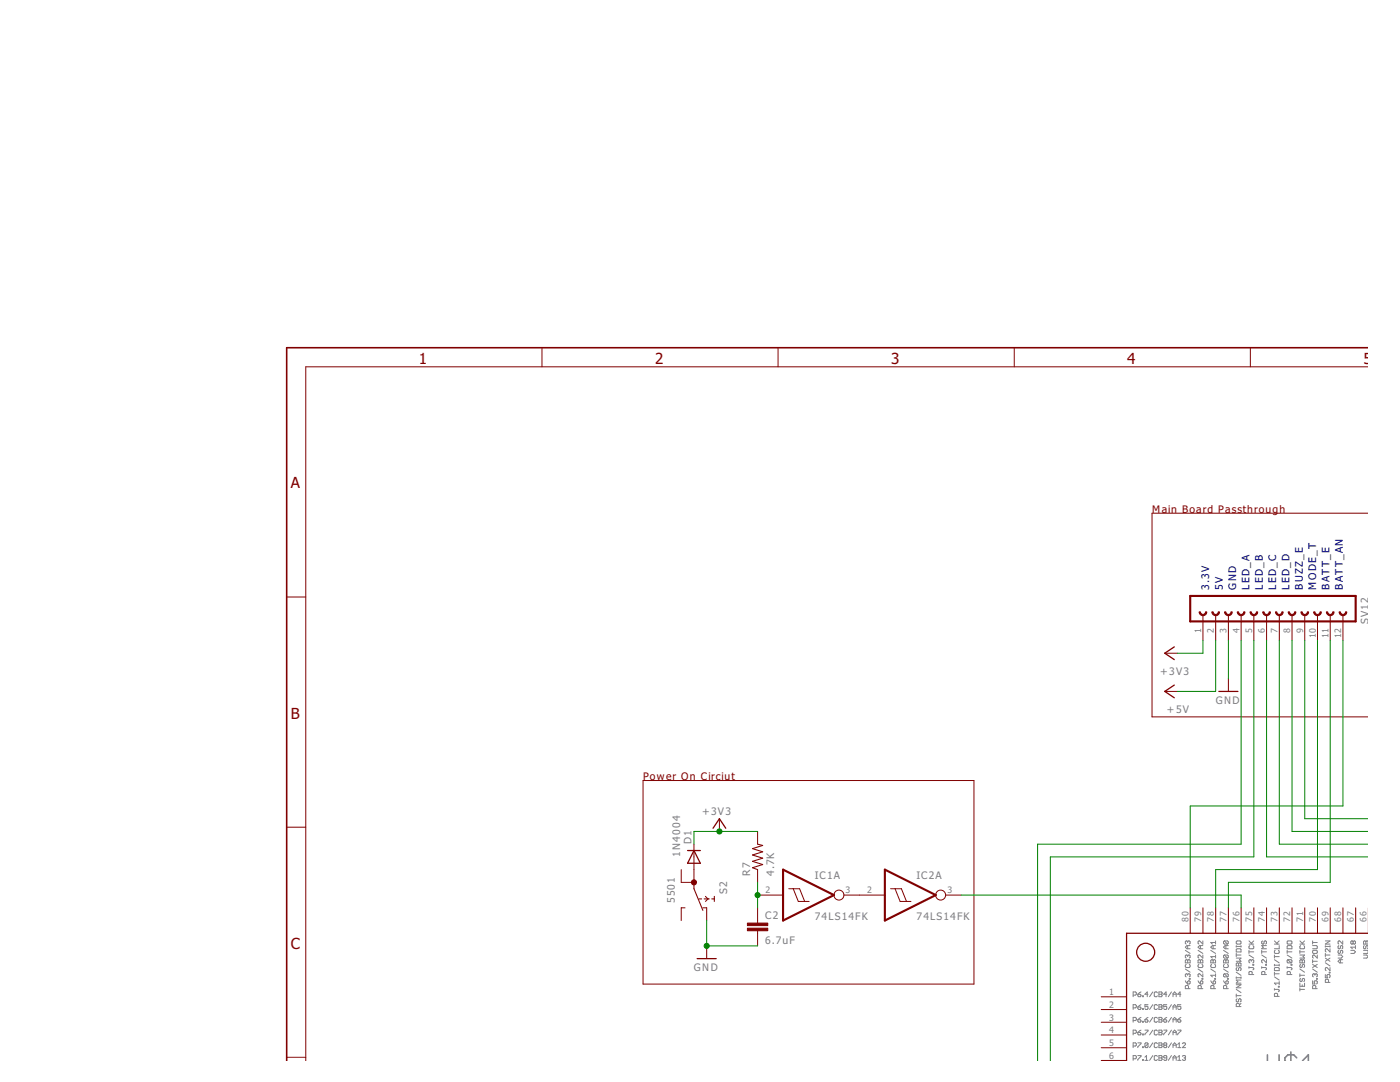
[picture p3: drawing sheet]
<svg xmlns="http://www.w3.org/2000/svg" width="279mm" height="216mm" viewBox="0 0 279 216" stroke-linecap="round" stroke-linejoin="round" font-family="sans-serif">
<g fill="none" stroke="#808080" stroke-width=".2">
<path d="M226.1 198.6h.5l.2-.2v-.3l-.2-.2h-.5v1M227.1 198.4h.5l.1 .3-.1 .2h-.4l-.1-.2zM227.7 197.9l-.6 .5M228 198.7h.2v.2h-.2zM229.1 198.4h-.6l.5-.5v1M230.1 197.9l-.7 1M231 198.1l-.2-.2h-.3l-.1 .2v.6l.1 .2h.3l.2-.2M231.3 197.9h.5l.1 .2-.1 .3 .1 .3-.1 .2h-.5zM231.3 198.4h.5M232.9 198.4h-.7l.5-.5v1M233.8 197.9l-.6 1M234.1 198.4h.6"/>
<path d="M234.1 198.9v-.7l.3-.3 .3 .3v.7M235.7 198.4h-.7l.5-.5v1M236.6 191.6l.1-.1 .3 .1 .3-.1 .2 .1v.5h-.9zM236.6 195.7l.4 .6M236.6 193.4l.9 .6M236.6 189.6l.9 .6M236.7 192.4l-.1 .2v.3l.1 .2h.6l.2-.2v-.3l-.2-.2M237 187.9l-.1-.2-.3 .2v.3l.1 .2M237 190.7l-.1-.1-.3 .1v.3l.1 .2M237 194.5l-.1-.2-.3 .2v.3l.1 .1M237 195.9l.3-.2 .2 .2v.3l-.2 .1h-.3zM237 187.9l.2-.2 .3 .2v.3l-.2 .2"/>
<path d="M237 190.7l.2-.1 .3 .1v.3l-.2 .2M237 194.5l.2-.2 .3 .2v.3l-.2 .1M237 187.9v.2M237 188.7v.6M237 190.7v.2M237 191.6v.5M237 194.5v.1M237.2 197.3v-.5l-.2-.2-.4 .2v.5h.9M237.3 195.2h.2v.2h-.2zM237.5 188.7h-.6l-.3 .3 .3 .3h.6M239.1 191.6l.2-.1 .3 .1 .3-.1 .2 .1v.5h-1zM239.1 195.7l.5 .6"/>
<path d="M239.1 193.4l1 .6M239.1 189.6l1 .6M239.3 192.4l-.2 .2v.3l.2 .2h.6l.2-.2v-.3l-.2-.2M239.6 195.9l.3-.2 .2 .2v.3l-.2 .1h-.3zM239.6 188.7v.6M239.6 191.6v.5M239.7 197.3v-.5l-.1-.2-.5 .2v.5h1M239.9 195.2h.2v.2h-.2zM240.1 194.3v.6l-.8-.6-.2 .2v.3l.2 .1M240.1 190.6v.6l-.8-.6-.2 .1v.3l.2 .2M240.1 188.7h-.7l-.3 .3 .3 .3h.7M240.1 187.7v.7l-.7-.7-.3 .2v.3l.2 .2"/>
<path d="M241.6 191.6l.2-.1 .3 .1 .3-.1 .2 .1v.5h-1zM241.6 195.7l.5 .6M241.6 193.4l1 .6M241.6 189.6l1 .6M241.8 192.4l-.2 .2v.3l.2 .2h.6l.2-.2v-.3l-.2-.2M242.1 195.9l.3-.2 .2 .2v.3l-.2 .1h-.3zM242.1 188.7v.6M242.1 191.6v.5M242.3 197.3v-.5l-.2-.2-.5 .2v.5h1M242.4 195.2h.2v.2h-.2zM242.6 188.7h-.6l-.4 .3 .4 .3h.6M242.6 187.7v.7"/>
<path d="M242.6 190.6v.6M242.6 194.3v.6M242.6 194.6h-1l.4 .3M242.6 190.9h-1l.4 .3M242.6 188.1h-1l.4 .3M244.2 191.6l.1-.1 .3 .1 .4-.1 .1 .1v.5h-.9zM244.2 195.7l.4 .6M244.2 193.4l.9 .6M244.2 189.6l.9 .6M244.3 194.3h.7l.1 .2v.3l-.1 .1M244.3 192.4l-.1 .2v.3l.1 .2h.7l.1-.2v-.3l-.1-.2M244.3 190.6h.7l.1 .1v.3l-.1 .2"/>
<path d="M244.3 187.7h.7l.1 .2v.3l-.1 .2M244.3 194.3l.7 .6M244.3 187.7l-.1 .2v.3l.1 .2h.7M244.3 190.6l-.1 .1v.3l.1 .2h.7M244.3 194.3l-.1 .2v.3l.1 .1h.7M244.3 190.6l.7 .6M244.3 187.7l.7 .7M244.6 195.9l.4-.2 .1 .2v.3l-.1 .1h-.4zM244.6 188.7v.6M244.6 191.6v.5M244.8 197.3v-.5l-.2-.2-.4 .2v.5h.9M245 195.2h.1v.2h-.1z"/>
<path d="M245.1 188.7h-.6l-.3 .3 .3 .3h.6M246.7 192.3l.2-.2 .3 .2 .3-.2 .2 .2v.4h-1zM246.7 190.6h1M246.7 189.5l.2-.2h.6l.2 .2v.4h-1zM246.7 191.2h1l-.3 .3 .3 .3h-1M246.7 195.1h1M246.7 188.8h1M246.7 188.7v.3M246.7 190.2v.7M246.7 194.9v.3M246.7 198.4v.6M246.7 198.7h1"/>
<path d="M246.7 197.4l1 .7M246.7 196.5h1l-1 .6h1M246.7 194l1 .6M246.9 193.1l-.2 .1v.3l.3 .2 .2-.5 .3-.1 .2 .1v.3l-.2 .2M246.9 187.7h.6l.2 .2v.3l-.2 .2h-.6l-.2-.2v-.3zM246.9 199.3l-.2 .2v.3l.3 .1 .2-.4 .3-.2 .2 .2v.3l-.2 .1M247.2 192.3v.4M247.7 195.6h-1l.3 .3-.3 .3h1M247.7 188.7v.3M247.7 194.9v.3M249.3 193.1h.7l.2 .1-.2 .3M249.3 188.4h.9"/>
<path d="M249.3 189.6v.6M249.3 192.9v.3M249.3 190.6l.9 .6M249.3 189.9h.9M249.3 187.7l.6 .7M249.4 188.7l-.1 .1v.4l.1 .1h.6l.2-.1v-.4l-.2-.1M249.7 191.6l-.1-.1-.3 .1v.4l.1 .1M249.7 191.6l.2-.1 .3 .1v.4l-.2 .1M249.7 191.6v.2M249.9 194.5v-.5l-.2-.2-.4 .2v.5h.9M250 192.4h.2v.2h-.2zM250.2 187.7l-.5 .5"/>
<path d="M251.8 193.1h.8l.2 .1-.2 .3M251.8 189.9h1M251.8 189.6v.6M251.8 192.9v.3M251.8 190.6l1 .6M252 187.7l-.2 .2v.3l.2 .2 .3-.2v-.3l.1-.2 .4 .2v.3l-.2 .2M252.4 194.5v-.5l-.1-.2-.5 .2v.5h1M252.6 192.4h.2v.2h-.2zM252.8 191.5v.6l-.7-.6-.3 .1v.4l.2 .1M252.8 188.7h-1l.3 .3-.3 .3h1M254.3 194.3h1M254.3 190.9h1"/>
<path d="M254.3 188.4h1M254.3 192.6h1M254.3 190.6v.6M254.3 192.4v.3M254.3 194v.6M254.3 197.3v.3M254.3 197.4h.8l.2 .2-.2 .3M254.3 194.9l1 .7M254.3 191.5l1 .6M254.3 187.7l.7 .7M254.5 193.1h.6l.2 .1v.5h-1v-.5zM254.5 189.6l-.2 .2 .2 .4h.6l.2-.1v-.3l-.2-.2"/>
<path d="M255 198.8v-.4l-.2-.2-.5 .2v.4h1M255.1 196.8h.2v.2h-.2zM255.3 188.7v.6h-1M255.3 192.4v.3M255.3 195.9v.6M255.3 196.2h-1l.4 .3M255.3 187.7l-.5 .5M256.9 193.1h.8l.1 .1-.1 .3M256.9 189.9h.9M256.9 189.6v.6M256.9 192.9v.3M256.9 190.6l.9 .6"/>
<path d="M257 191.5l-.1 .1 .1 .5h.7M257 191.5h.7l.1 .1v.4l-.1 .1M257 188.7h.7l.1 .1v.5h-.9v-.5zM257 187.7h.7l.1 .2v.3l-.1 .2h-.7l-.1-.2zM257 191.5l.7 .6M257.5 194.5v-.5l-.2-.2-.4 .2v.5h.9M257.7 192.4h.1v.2h-.1zM259.4 191.6l.2-.1 .3 .1 .3-.1 .1 .1v.5h-.9zM259.4 190.6h.9l-.2 .3 .2 .3h-.9M259.4 194.6h.9M259.4 188.4h.9M259.4 189.9h.9"/>
<path d="M259.4 197.4h.9M259.4 196.2v.6h.9v-.6M259.4 189.6v.6M259.4 194.3v.6M259.4 197.1v.6M259.4 193.4l.9 .6M259.4 187.7l.7 .7M259.6 195.2l-.2 .2 .2 .5h.1l.2-.5 .3-.2 .1 .2-.1 .5M259.6 192.4l-.2 .2 .2 .5 .3-.2v-.3l.2-.2 .2 .2-.1 .5M259.6 188.7l-.2 .1 .2 .5h.6l.1-.1-.1-.5M259.9 191.6v.5M259.9 196.5v.3"/>
<path d="M260.3 187.7l-.4 .5M262 195.7v.6h.4l-.1-.3 .1-.3 .5 .2-.2 .4M262 188.7h.7l.2 .1-.2 .5h-.7M262 188.1h.9M262 189.8l.1-.2h.6l.2 .5-.2 .1h-.6zM262 187.7v.7M262 191.5v.6M262 193.4l.9 .6M262 192.4l.9 .7M262 191.8h.9M262.4 194.5l-.1-.2-.3 .2 .1 .4M262.4 194.5l.2-.2 .3 .2-.2 .4"/>
<path d="M262.4 194.5v.1M262.6 197.3v-.5l-.5-.2-.1 .2v.5h.9M262.7 195.2h.2v.2h-.2zM262.9 190.6v.6l-.6-.6-.3 .1 .1 .5M262.9 192.4l-.9 .7M264.5 190.6h.9M264.5 187.7h.9l-.9 .7h.9M264.5 194.5v.6h.5l-.2-.3 .2-.3 .4 .1-.1 .5M264.5 188.7v.3M264.5 190.2v.7M264.5 192.1l.9 .6M264.5 191.2l.9 .6"/>
<path d="M264.5 188.8h.9M265.1 196v-.4l-.1-.2h-.4l-.1 .2v.4h.9M265.3 194h.1v.1h-.1zM265.4 193.1v.6l-.6-.6-.3 .1 .1 .5M265.4 189.3v.6l-.6-.6-.3 .2 .1 .4M265.4 188.7v.3M265.4 191.2l-.9 .6M267 190.6h.7l.3 .3-.3 .3h-.7M267.2 188.7l-.2 .1 .2 .5 .3-.1v-.4l.2-.1 .3 .1-.2 .5M267.2 189.6l-.2 .2 .2 .4 .3-.1v-.3l.2-.2 .3 .2-.2 .4M267.5 191.5v.6M268 191.5h-.6l-.4 .3 .4 .3h.6"/>
<path d="M268 187.7v.7l-.6-.7-.4 .2 .2 .5M269.6 189.6h.6l.3 .3-.3 .3h-.6M270 187.9l-.1-.2-.3 .2 .1 .5 .3-.2M270 187.9l.2-.2 .3 .2-.1 .5-.4-.2M270 187.9v.3M270.5 189h-.9l.3 .3M270.5 188.7v.6M272.1 190.6h.7l.2 .3-.2 .3h-.7M272.1 189.6h.8l.1 .2-.1 .4h-.8M272.3 188.7l-.2 .1 .2 .5 .3-.1v-.4l.2-.1 .2 .1-.1 .5M272.3 187.7l.3 .2 .3-.2 .1 .2v.5h-.9v-.5zM272.6 187.9v.5"/>
<path d="M226.1 201.1h.5l.2-.2v-.3l-.2-.1h-.5v.9M226.1 203.6h.5l.2-.1v-.3l-.2-.2h-.5v1M226.1 206.2h.5l.2-.2v-.3l-.2-.2h-.5v1M226.1 208.7h.5l.2-.1v-.3l-.2-.2h-.5v.9M226.1 211.3h.5l.2-.2v-.3l-.2-.2h-.5v1M227.1 200.9h.5l.1 .4-.1 .1h-.4l-.1-.1zM227.1 203.5h.5l.1 .3-.1 .2h-.4l-.1-.2zM227.1 206h.5l.1 .3-.1 .2h-.4l-.1-.2zM227.1 208.1h.6l-.6 .9M227.1 210.6h.6l-.6 1M227.7 200.5l-.6 .4M227.7 203l-.6 .5"/>
<path d="M227.7 205.5l-.6 .5M228 201.3h.2v.1h-.2zM228 203.8h.2v.2h-.2zM228 206.3h.2v.2h-.2zM228 208.9h.2v.1h-.2zM228 211.4h.2v.2h-.2zM228.5 203.5h.5l.1 .3-.1 .2h-.4zM228.5 205.5h.6l-.6 1M228.5 210.9l.3-.3v1M228.5 211.6h.6M229.1 200.5h-.6v.4l.5-.1 .1 .5-.1 .1h-.4l-.1-.1M229.1 208.3l-.1-.2h-.4l-.1 .2v.6"/>
<path d="M229.1 208.3v.6l-.1 .1h-.4l-.1-.1M229.1 203l-.6 .5M229.1 208.3l-.6 .6M230.1 200.5l-.7 .9M230.1 203l-.7 1M230.1 205.5l-.7 1M230.1 208.1l-.7 .9M230.1 210.6l-.7 1M231 200.6l-.2-.1h-.3l-.1 .1v.7l.1 .1h.3l.2-.1M231 203.2l-.2-.2h-.3l-.1 .2v.6l.1 .2h.3l.2-.2M231 205.7l-.2-.2h-.3l-.1 .2v.6l.1 .2h.3l.2-.2M231 208.3l-.2-.2h-.3l-.1 .2v.6l.1 .1h.3l.2-.1"/>
<path d="M231 210.8l-.2-.2-.4 .2v.6l.1 .2h.3l.2-.2M231.3 210.6h.5l.1 .2-.1 .3 .1 .3-.1 .2h-.5zM231.3 200.5h.5l.1 .1-.1 .3 .1 .4-.1 .1h-.5zM231.3 203h.5l.1 .2-.1 .3 .1 .3-.1 .2h-.5zM231.3 205.5h.5l.1 .2-.1 .3 .1 .3-.1 .2h-.5zM231.3 208.1h.5l.1 .2-.1 .3 .1 .3-.1 .1h-.5zM231.3 200.9h.5M231.3 203.5h.5M231.3 206h.5M231.3 208.6h.5M231.3 211.1h.5M232.2 203.5h.5l.2 .3-.2 .2h-.3z"/>
<path d="M232.2 205.5h.7l-.7 1M232.4 208.6l-.2-.2 .2-.3h.3l.2 .2-.2 .3M232.4 208.6l-.2 .1 .2 .3h.3l.2-.1-.2-.3M232.4 208.6h.3M232.9 200.5h-.7v.4l.3-.1 .4 .1-.2 .5h-.3l-.2-.1M232.9 211.1h-.5l-.2-.2 .2-.3 .5 .2v.6l-.2 .2h-.3l-.2-.2M232.9 203l-.7 .5M233.8 200.5l-.6 .9M233.8 203l-.6 1M233.8 205.5l-.6 1M233.8 208.1l-.6 .9M233.8 210.6l-.6 1"/>
<path d="M234.1 201.4v-.6l.3-.3 .3 .3v.6M234.1 204v-.7l.3-.3 .3 .3v.7M234.1 206.5v-.6l.3-.4 .3 .4v.6M234.1 209v-.6l.3-.3 .3 .3v.6M234.1 211.6v-.7l.3-.3 .3 .3v.7M234.1 200.9h.6M234.1 203.5h.6M234.1 206h.6M234.1 208.6h.6M234.1 211.1h.6M235 203.5h.5l.2 .3-.2 .2h-.3l-.2-.2zM235 205.5h.7l-.7 1"/>
<path d="M235 209h.7M235 208.4l.4-.3v.9M235 210.9l.4-.3v1M235 211.6h.7M235.7 200.5h-.7v.4l.4-.1 .3 .1v.4l-.2 .1h-.3l-.2-.1M235.7 203l-.7 .5M236 210.8l.5-.2 .1 .2-.1 .3M236 208.3l.1-.2h.4l.1 .2-.6 .7h.6M236.3 211.1h.2M236.5 211.1l.1 .2-.1 .3h-.4l-.1-.2M247.4 200.9v-.5l-.2-.2h-.3l-.2 .2v.5h1M247.7 200.2l-.3 .3"/>
</g>
<path d="M252.9 210.5v1.3M255.3 210.5v1.3M257.6 209.9v1.9M258.8 211.1l-.6-.6h-1.2l-.6 .6 .1 .7M259.9 211.7l1.2-1.2v1.3" fill="none" stroke="#808080" stroke-width=".32"/>
<g fill="none" stroke="#800000" stroke-width=".2">
<path d="M108.2 69.4v3.8M155.3 69.4v3.8M202.4 69.4v3.8M249.5 69.4v3.8M273.1 73.2h-212.1v138.6M57.2 119.1h3.8M273.1 102.4h-43.2v40.6h43.2M232.5 130.3h2.5M232.5 138h2.5M240.1 122.7v5.1M242.6 122.7v5.1M245.2 122.7v5.1"/>
<path d="M245.2 135.4v2.6M247.7 122.7v5.1M250.2 122.7v5.1M252.8 122.7v5.1M255.3 122.7v5.1M257.9 122.7v5.1M260.4 122.7v5.1M262.9 122.7v5.1M265.5 122.7v5.1M268 122.7v5.1M128.3 155.7h66.1v40.7h-66.1zM57.2 165.1h3.8"/>
<path d="M138.5 168.4v7.7h-2.5v-2.6M140.8 178.9l.5 .5-.5 .5M143.6 163.4v2.5M151.2 165.9v2.5M151.2 173.5v2.6M151.2 178.6h5.1M157.4 177.3h2.2l1 2.6M158.3 177.3l1 2.6h2.2M168.4 178.6h8.2M177.7 177.3h2.2l1 2.6M178.6 177.3l1 2.6h2.2M188.7 178.6h3.1"/>
<path d="M136.7 181.1h-.7v2.6M140.3 181.1h.7v2.6M141 188.7v2.6M151.2 181.1v3.1M151.2 185.7v3M219.8 198.9h5M237.5 181.1v5.1M240.1 181.1v5.1M242.6 181.1v5.1M245.2 181.1v5.1M247.7 181.1v5.1M250.2 181.1v5.1"/>
<path d="M252.8 181.1v5.1M255.3 181.1v5.1M257.9 181.1v5.1M260.4 181.1v5.1M262.9 181.1v5.1M265.5 181.1v5.1M268 181.1v5.1M270.6 181.1v5.1M57.2 211h3.8M219.8 211.6h5M219.8 209.1h5M219.8 206.5h5"/>
<path d="M219.8 204h5M219.8 201.4h5"/>
<circle cx="167.4" cy="178.6" r=".99"/>
<circle cx="187.7" cy="178.6" r=".99"/>
</g>
<g fill="none" stroke="#800000" stroke-width=".25">
<path d="M234.4 129.1l-1.9 1.2 1.9 1.3M234.4 136.7l-1.9 1.3 1.9 1.2M243.2 138h3.9M137.2 169.7h2.6M138.5 169.7l1.3 2.6h-2.6zM142.3 165.3l1.3-1.9 1.2 1.9M139.1 191.3h3.8M273.1 186.2h-48.3v25.6"/>
<circle cx="228.6" cy="190" r="1.8"/>
</g>
<g fill="#800000" stroke="#800000" stroke-width=".2">
<path d="M149.2 184.2h4v.5h-4z"/>
<path d="M149.2 185.2h4v.5h-4z"/>
</g>
<path d="M138.5 176.1v1.2l1.8 4.4M139.5 179.4h.5M140.5 179.4h1M142 179.4h.6M142.6 178.9v1M151.2 168.4l1 .3-2 .6 2 .7-2 .6 2 .6-2 .7 2 .6-2 .6 1 .4" fill="none" stroke="#800000" stroke-width=".21"/>
<g fill="#800000" stroke="#800000" stroke-width=".2">
<path d="M244.4 122.1h.2a.51 .51 0 0 0 .6 .5 .51 .51 0 0 0 .5-.5h.2a.76 .76 0 0 1-.7 .8 .76 .76 0 0 1-.8-.8z" fill-rule="evenodd"/>
<path d="M241.9 122.1h.2a.51 .51 0 0 0 .5 .5 .51 .51 0 0 0 .5-.5h.3a.76 .76 0 0 1-.8 .8 .76 .76 0 0 1-.7-.8z" fill-rule="evenodd"/>
<path d="M239.3 122.1h.3a.51 .51 0 0 0 .5 .5 .51 .51 0 0 0 .5-.5h.2a.76 .76 0 0 1-.7 .8 .76 .76 0 0 1-.8-.8z" fill-rule="evenodd"/>
<path d="M249.5 122.1h.2a.51 .51 0 0 0 .5 .5 .51 .51 0 0 0 .5-.5h.3a.76 .76 0 0 1-.8 .8 .76 .76 0 0 1-.7-.8z" fill-rule="evenodd"/>
<path d="M246.9 122.1h.3a.51 .51 0 0 0 .5 .5 .51 .51 0 0 0 .5-.5h.3a.76 .76 0 0 1-.8 .8 .76 .76 0 0 1-.8-.8z" fill-rule="evenodd"/>
<path d="M257.1 122.1h.2a.51 .51 0 0 0 .6 .5 .51 .51 0 0 0 .5-.5h.2a.76 .76 0 0 1-.7 .8 .76 .76 0 0 1-.8-.8z" fill-rule="evenodd"/>
<path d="M254.6 122.1h.2a.51 .51 0 0 0 .5 .5 .51 .51 0 0 0 .5-.5h.3a.76 .76 0 0 1-.8 .8 .76 .76 0 0 1-.7-.8z" fill-rule="evenodd"/>
<path d="M252 122.1h.3a.51 .51 0 0 0 .5 .5 .51 .51 0 0 0 .5-.5h.2a.76 .76 0 0 1-.7 .8 .76 .76 0 0 1-.8-.8z" fill-rule="evenodd"/>
<path d="M262.2 122.1h.2a.51 .51 0 0 0 .5 .5 .51 .51 0 0 0 .5-.5h.3a.76 .76 0 0 1-.8 .8 .76 .76 0 0 1-.7-.8z" fill-rule="evenodd"/>
<path d="M259.6 122.1h.3a.51 .51 0 0 0 .5 .5 .51 .51 0 0 0 .5-.5h.3a.76 .76 0 0 1-.8 .8 .76 .76 0 0 1-.8-.8z" fill-rule="evenodd"/>
<path d="M267.3 122.1h.2a.51 .51 0 0 0 .5 .5 .51 .51 0 0 0 .5-.5h.3a.76 .76 0 0 1-.8 .8 .76 .76 0 0 1-.7-.8z" fill-rule="evenodd"/>
<path d="M264.7 122.1h.3a.51 .51 0 0 0 .5 .5 .51 .51 0 0 0 .5-.5h.2a.76 .76 0 0 1-.7 .8 .76 .76 0 0 1-.8-.8z" fill-rule="evenodd"/>
<circle cx="138.5" cy="176.1" r=".51"/>
</g>
<path d="M237.5 118.9h33.1v5.1h-33.1zM156.3 173.5l10.1 5.1-10.1 5.1zM176.6 173.5l10.2 5.1-10.2 5.1z" fill="none" stroke="#800000" stroke-width=".42"/>
<path d="M273.1 69.4h-215.9v142.4" fill="none" stroke="#800000" stroke-width=".32"/>
<g fill="none" stroke="#008000" stroke-width=".2">
<path d="M240.1 127.8v2.5h-5.1M242.6 127.8v10.2h-7.6M245.2 127.8v7.6M247.7 127.8v40.6h-40.6v43.4M250.2 127.8v43.2h-40.6v40.8M252.8 127.8v43.2h20.3M255.3 127.8v40.6h17.8M257.9 127.8v38.1h15.2M260.4 127.8v35.6h12.7M262.9 127.8v45.7h-20.3v7.6M265.5 127.8v48.3h-20.3v5M268 127.8v33h-30.5v20.3"/>
<path d="M151.2 165.9h-12.7v2.5M151.2 176.1v5M191.8 178.6h55.9v2.5M141 183.7v5h10.2"/>
</g>
<g fill="#008000" stroke="#008000" stroke-width=".2">
<circle cx="141" cy="188.7" r=".51"/>
<circle cx="143.6" cy="165.9" r=".51"/>
<circle cx="151.2" cy="178.6" r=".51"/>
</g>
<g font-size="3.7" fill="#800000">
<text x="83.6" y="72.6">1</text>
<text x="130.7" y="72.6">2</text>
<text x="177.9" y="72.6">3</text>
<text x="225" y="72.6">4</text>
<text x="272.1" y="72.6">5</text>
<text x="58" y="97.5">A</text>
<text x="58" y="143.4">B</text>
<text x="58" y="189.3">C</text>
</g>
<g font-size="2.5" fill="#800000">
<text x="229.9" y="102.4">Main Board Passthrough</text>
<text x="128.3" y="155.7">Power On Circiut</text>
</g>
<g font-size="2.5" fill="#000080">
<text x="241.3" y="117.6" transform="rotate(-90 241.3 117.6)">3.3V</text>
<text x="244" y="117.6" transform="rotate(-90 244 117.6)">5V</text>
<text x="246.7" y="117.6" transform="rotate(-90 246.7 117.6)">GND</text>
<text x="249.3" y="117.6" transform="rotate(-90 249.3 117.6)">LED_A</text>
<text x="252" y="117.6" transform="rotate(-90 252 117.6)">LED_B</text>
<text x="254.7" y="117.6" transform="rotate(-90 254.7 117.6)">LED_C</text>
<text x="257.3" y="117.6" transform="rotate(-90 257.3 117.6)">LED_D</text>
<text x="260" y="117.6" transform="rotate(-90 260 117.6)">BUZZ_E</text>
<text x="262.7" y="117.6" transform="rotate(-90 262.7 117.6)">MODE_T</text>
<text x="265.4" y="117.6" transform="rotate(-90 265.4 117.6)">BATT_E</text>
<text x="268" y="117.6" transform="rotate(-90 268 117.6)">BATT_AN</text>
</g>
<g font-size="2.5" fill="#808080">
<text x="273.1" y="124.5" transform="rotate(-90 273.1 124.5)">SV12</text>
<text x="231.5" y="134.7">+3V3</text>
<text x="232.9" y="142.3">+5V</text>
<text x="242.6" y="140.5">GND</text>
<text x="140.1" y="162.6">+3V3</text>
<text x="135.7" y="171" transform="rotate(-90 135.7 171)">1N4004</text>
<text x="138" y="168.4" transform="rotate(-90 138 168.4)">D1</text>
<text x="145.1" y="178.3" transform="rotate(-90 145.1 178.3)">S2</text>
<text x="149.7" y="174.8" transform="rotate(-90 149.7 174.8)">R7</text>
<text x="154.5" y="174.8" transform="rotate(-90 154.5 174.8)">4.7K</text>
<text x="162.6" y="175.4">IC1A</text>
<text x="182.9" y="175.4">IC2A</text>
<text x="134.7" y="180.2" transform="rotate(-90 134.7 180.2)">5501</text>
<text x="152.7" y="183.3">C2</text>
<text x="162.6" y="183.7">74LS14FK</text>
<text x="182.9" y="183.7">74LS14FK</text>
<text x="152.7" y="188.4">6.7uF</text>
<text x="138.5" y="193.8">GND</text>
</g>
<g font-size="2.1" fill="#808080">
<text x="239.7" y="126.2" transform="rotate(-90 239.7 126.2)">1</text>
<text x="242.3" y="126.2" transform="rotate(-90 242.3 126.2)">2</text>
<text x="244.8" y="126.2" transform="rotate(-90 244.8 126.2)">3</text>
<text x="247.3" y="126.2" transform="rotate(-90 247.3 126.2)">4</text>
<text x="249.9" y="126.2" transform="rotate(-90 249.9 126.2)">5</text>
<text x="252.4" y="126.2" transform="rotate(-90 252.4 126.2)">6</text>
<text x="255" y="126.2" transform="rotate(-90 255 126.2)">7</text>
<text x="257.5" y="126.2" transform="rotate(-90 257.5 126.2)">8</text>
<text x="260" y="126.2" transform="rotate(-90 260 126.2)">9</text>
<text x="262.6" y="127.4" transform="rotate(-90 262.6 127.4)">10</text>
<text x="265.1" y="127.4" transform="rotate(-90 265.1 127.4)">11</text>
<text x="267.7" y="127.4" transform="rotate(-90 267.7 127.4)">12</text>
<text x="152.8" y="178.2">2</text>
<text x="168.8" y="178.2">3</text>
<text x="173.1" y="178.2">2</text>
<text x="189.1" y="178.2">3</text>
<text x="237.2" y="183.9" transform="rotate(-90 237.2 183.9)">80</text>
<text x="239.7" y="183.9" transform="rotate(-90 239.7 183.9)">79</text>
<text x="242.3" y="183.9" transform="rotate(-90 242.3 183.9)">78</text>
<text x="244.8" y="183.9" transform="rotate(-90 244.8 183.9)">77</text>
<text x="247.3" y="183.9" transform="rotate(-90 247.3 183.9)">76</text>
<text x="249.9" y="183.9" transform="rotate(-90 249.9 183.9)">75</text>
<text x="252.4" y="183.9" transform="rotate(-90 252.4 183.9)">74</text>
<text x="255" y="183.9" transform="rotate(-90 255 183.9)">73</text>
<text x="257.5" y="183.9" transform="rotate(-90 257.5 183.9)">72</text>
<text x="260" y="183.9" transform="rotate(-90 260 183.9)">71</text>
<text x="262.6" y="183.9" transform="rotate(-90 262.6 183.9)">70</text>
<text x="265.1" y="183.9" transform="rotate(-90 265.1 183.9)">69</text>
<text x="267.7" y="183.9" transform="rotate(-90 267.7 183.9)">68</text>
<text x="270.2" y="183.9" transform="rotate(-90 270.2 183.9)">67</text>
<text x="272.7" y="183.9" transform="rotate(-90 272.7 183.9)">66</text>
<text x="221.3" y="203.6">3</text>
<text x="221.3" y="201.1">2</text>
<text x="221.3" y="198.6">1</text>
<text x="221.3" y="208.7">5</text>
<text x="221.3" y="206.2">4</text>
<text x="221.3" y="211.3">6</text>
</g>
</svg>
